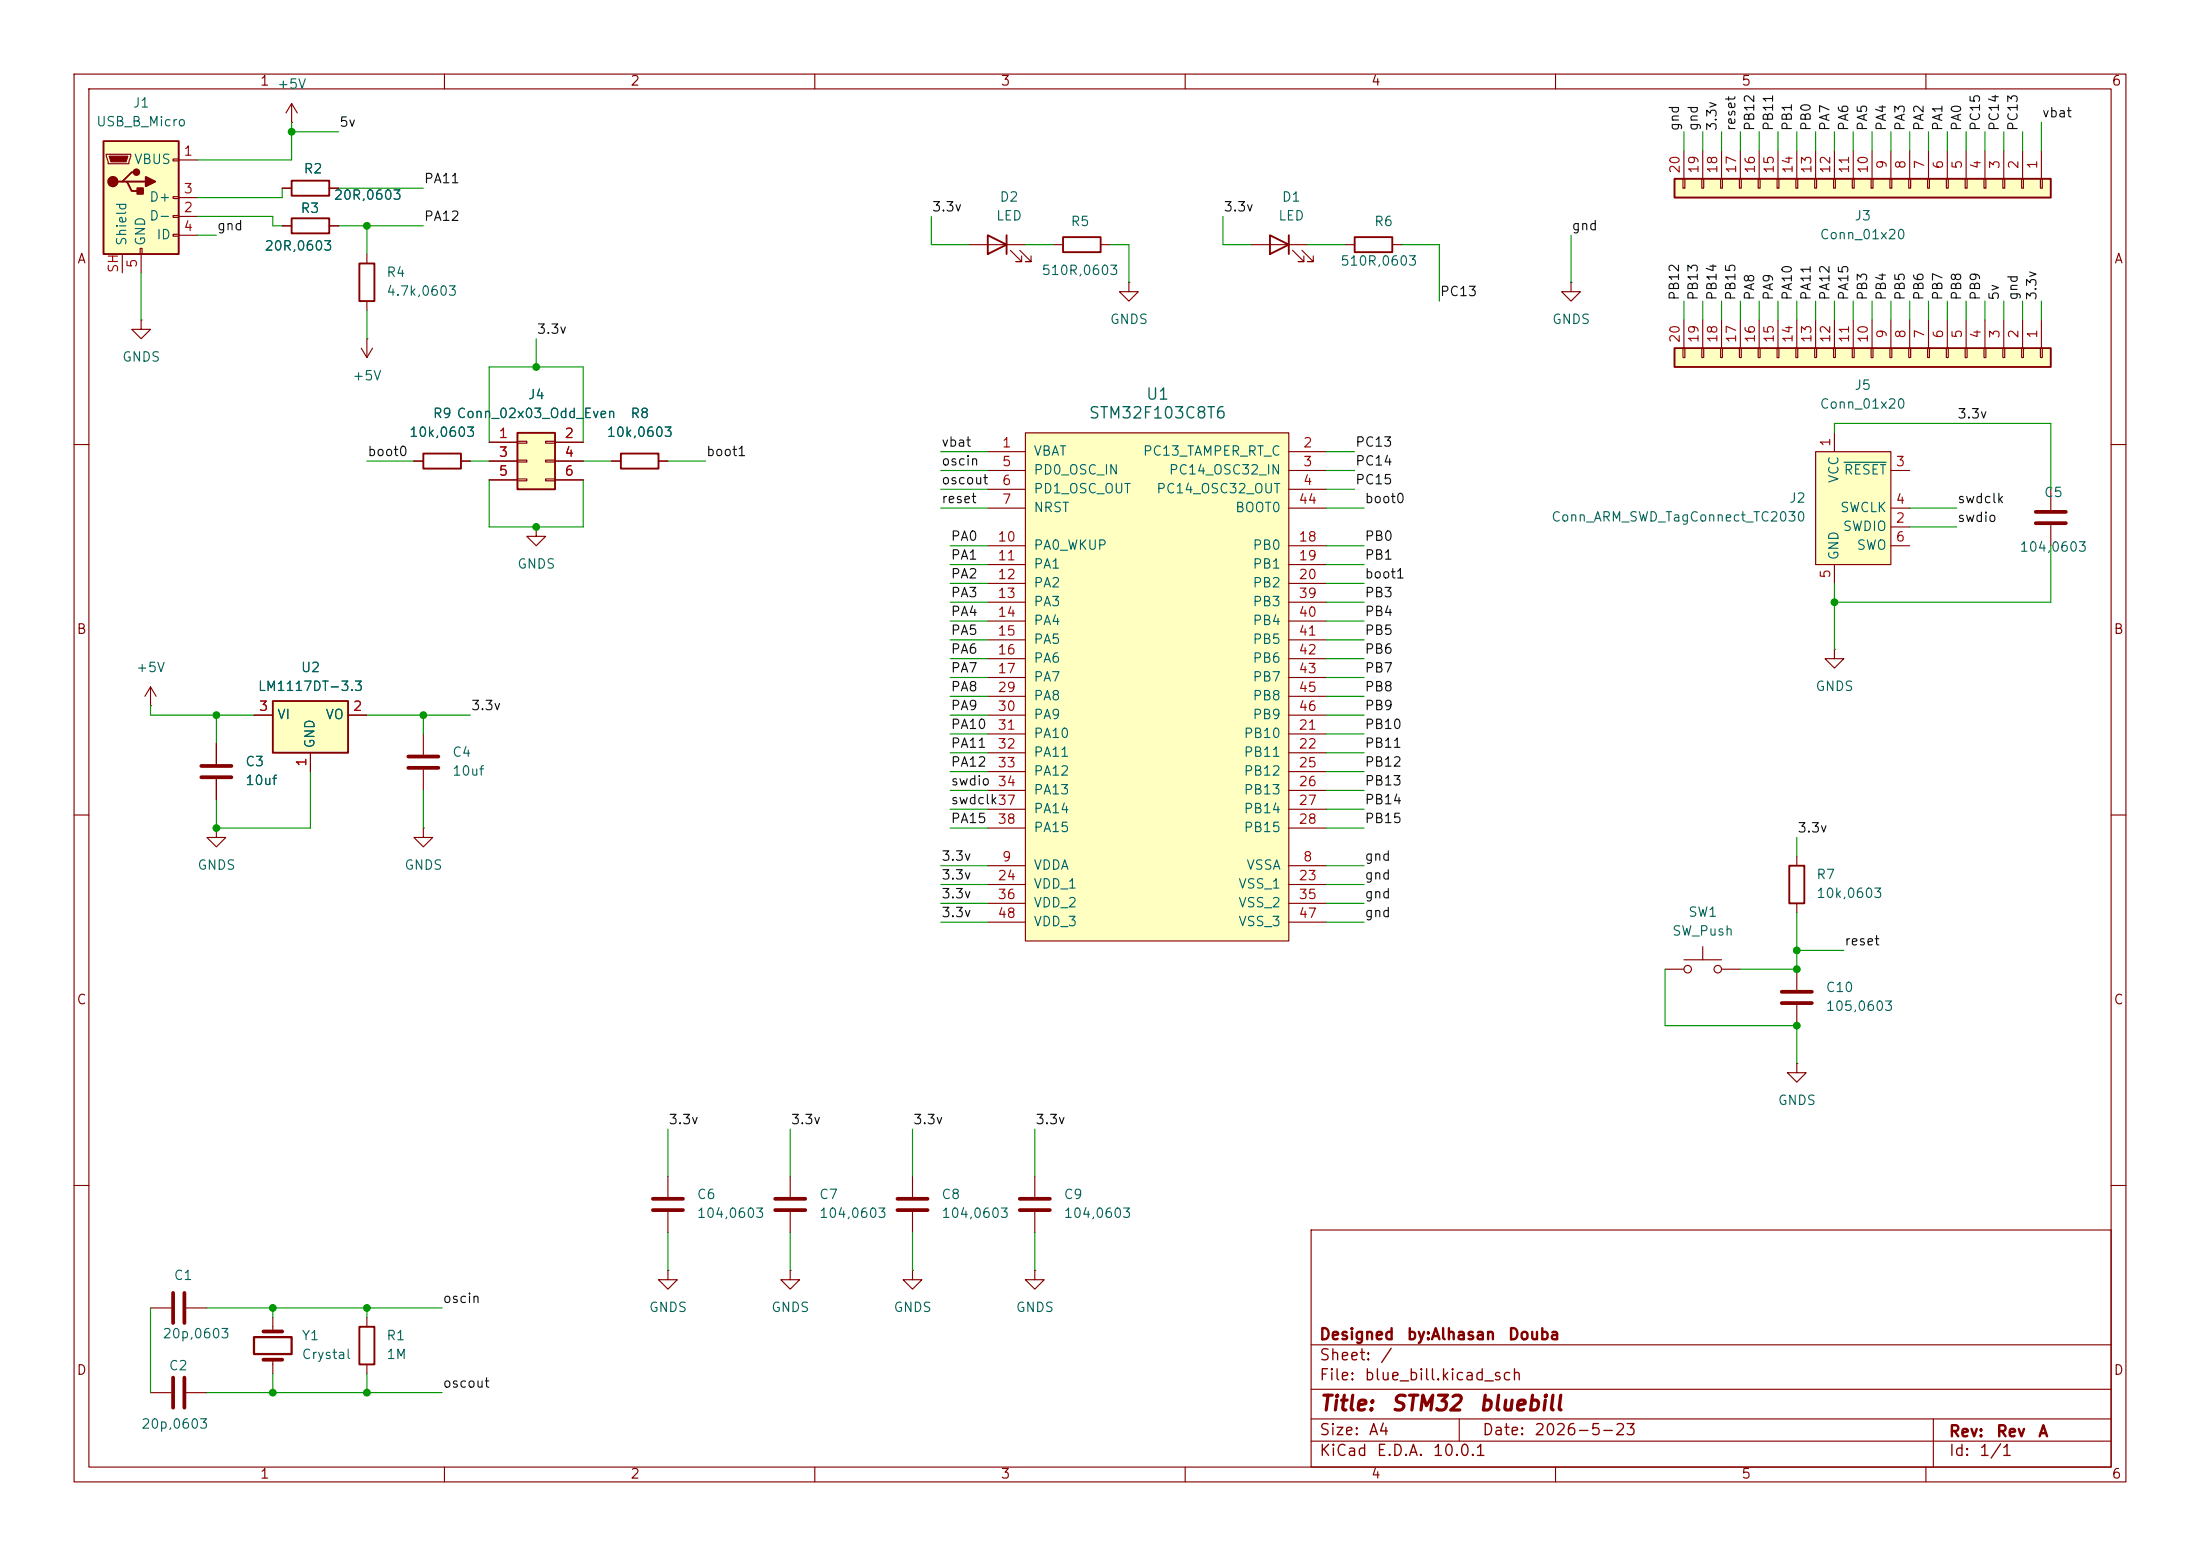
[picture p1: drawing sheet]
<svg xmlns="http://www.w3.org/2000/svg" width="297mm" height="210mm" viewBox="0 0 297 210" stroke-linecap="round" stroke-linejoin="round" font-family="sans-serif">
<g fill="none" stroke="#840000" stroke-width=".15">
<path d="M10 10h277v190h-277zM12 12h273v186h-273zM60 10v2M110 10v2M160 10v2M210 10v2M260 10v2M10 60h2M285 60h2M10 110h2M285 110h2M123.2 158.8v2.7"/>
<path d="M139.7 158.8v2.7M10 160h2M106.7 171.5v1.2h1.2l-1.2 1.3-1.3-1.3h1.3M106.7 171.5h.1M123.2 171.5v1.2h1.3l-1.3 1.3-1.3-1.3h1.3M123.2 171.5h.1M123.2 163.6v2.8M139.7 171.5v1.2h1.3l-1.3 1.3-1.3-1.3h1.3M139.7 171.5h.1M139.7 163.6v2.8M177 166h108v32h-108zM285 160h2"/>
<path d="M60 198v2M110 198v2M160 198v2M177 194.5h108M177 191.5h108M177 187.5h108M177 181.5h108M197 191.5v3M210 198v2M260 198v2M261 191.5v6.5"/>
</g>
<path d="M121.2 161.8h4M121.2 163.3h4M137.7 161.8h4M137.7 163.3h4" fill="none" stroke="#840000" stroke-width=".51"/>
<path d="M226.1 47h50.8v2.5h-50.8z" fill="#ffffc2"/>
<path d="M226.1 47h50.8v2.5h-50.8z" fill="none" stroke="#840000" stroke-width=".25"/>
<g fill="none" stroke="#840000" stroke-width=".15">
<path d="M227.2 47h.3v1.3h-.3zM227.3 43.2v3.8M229.7 47h.3v1.3h-.3zM229.9 43.2v3.8M232.3 47h.2v1.3h-.2zM232.4 43.2v3.8M234.8 47h.3v1.3h-.3zM234.9 43.2v3.8M237.4 47h.2v1.3h-.2zM237.5 43.2v3.8M239.9 47h.3v1.3h-.3zM240 43.2v3.8"/>
<path d="M242.4 47h.3v1.3h-.3zM242.6 43.2v3.8M245 47h.2v1.3h-.2zM245.1 43.2v3.8M247.5 47h.3v1.3h-.3zM247.6 43.2v3.8M250.1 47h.2v1.3h-.2zM250.2 43.2v3.8M252.6 47h.3v1.3h-.3zM252.7 43.2v3.8M255.1 47h.3v1.3h-.3zM255.3 43.2v3.8"/>
<path d="M257.7 47h.2v1.3h-.2zM257.8 43.2v3.8M260.2 47h.3v1.3h-.3zM260.3 43.2v3.8M262.8 47h.2v1.3h-.2zM262.9 43.2v3.8M265.3 47h.3v1.3h-.3zM265.4 43.2v3.8M267.8 47h.3v1.3h-.3zM268 43.2v3.8M270.4 47h.2v1.3h-.2zM270.5 43.2v3.8"/>
<path d="M272.9 47h.3v1.3h-.3zM273 43.2v3.8M275.5 47h.2v1.3h-.2zM275.6 43.2v3.8"/>
</g>
<path d="M245.1 61h10.2v15.2h-10.2z" fill="#ffffc2"/>
<g fill="none" stroke="#840000" stroke-width=".15">
<path d="M49.5 34.3v1.3M130.8 33h7.6M136.4 33.8l1.5 1.5h-.7h.7v-.8M137.7 33.8l1.5 1.5h-.8h.8v-.8M152.4 38.1v1.3h1.3l-1.3 1.2-1.3-1.2h1.3M152.4 38.1h.1M49.5 40.6v1.3M247.6 58.4v2.6M55.9 62.2h1.2M62.2 62.2h1.3M245.1 61h10.2v15.2h-10.2zM247.6 76.2v2.5"/>
<path d="M255.3 71.1h2.5M255.3 63.5h2.5M255.3 68.6h2.5M255.3 73.7h2.5M242.6 115.6v1.2M242.6 121.9v1.3M90.2 171.5v1.2h1.2l-1.2 1.3-1.3-1.3h1.3M90.2 171.5h.1"/>
</g>
<path d="M248.9 62.4h5.7" fill="none" stroke="#006464" stroke-width=".15"/>
<path d="M48.5 35.6h2v5h-2zM133.3 31.8l2.6 1.2-2.6 1.3zM135.9 31.8v2.5M57.1 61.2h5.1v2h-5.1zM241.6 116.8h2v5.1h-2z" fill="none" stroke="#840000" stroke-width=".25"/>
<path d="M14 19.1h10.1v15.2h-10.1z" fill="#ffffc2"/>
<path d="M14 19.1h10.1v15.2h-10.1zM16.5 24.5h.6l.7 1.3h1.2M17.1 24.5h2.6M18.4 23.2h-.6l-1.3 1.3h-.6M171.4 31.8l2.6 1.2-2.6 1.3zM174 31.8v2.5" fill="none" stroke="#840000" stroke-width=".25"/>
<g fill="none" stroke="#840000" stroke-width=".15">
<path d="M14.4 20.8h3.3v.3l-.3 1h-2.8zM16.5 34.3v2.5M18.9 33.5h.3v.8h-.3zM19 34.3v2.5M23.4 21.5h.7v.2h-.7zM23.4 26.5h.7v.3h-.7zM23.4 29.1h.7v.2h-.7zM23.4 31.6h.7v.3h-.7zM24.1 21.6h2.6M24.1 29.2h2.6M24.1 26.7h2.6M24.1 31.8h2.6"/>
<path d="M168.9 33h7.6M174.5 33.8l1.5 1.5h-.7h.7v-.8M175.8 33.8l1.5 1.5h-.8h.8v-.8M20.3 95.3h.1M20.3 92.7l-.7 1.3M20.3 92.7l.8 1.3M20.3 92.7v2.6M57.1 99.1v2.8M57.1 111.8v1.2h1.3l-1.3 1.3-1.2-1.3h1.2M57.1 111.8h.1M57.1 103.9v2.8M242.6 130.8v2.8"/>
<path d="M242.6 135.6v2.8M90.2 158.8v2.7M242.6 143.5v1.3h1.2l-1.2 1.3-1.3-1.3h1.3M242.6 143.5h.1M20.3 176.5h2.8M25.1 176.5h2.8M36.8 177.8v1.9M90.2 163.6v2.8M20.3 188h2.8M25.1 188h2.8M36.8 183.5v1.9"/>
</g>
<path d="M14.7 21.1h2.6l-.3 .7h-2z" fill="#840000" stroke="#840000" stroke-width=".15"/>
<g fill="#840000" stroke="#840000" stroke-width=".25">
<path d="M18.5 25.4h.8v.8h-.8z"/>
<path d="M19.7 23.9l1.3 .6-1.3 .6z"/>
<circle cx="15.2" cy="24.5" r=".63"/>
<circle cx="18.4" cy="23.2" r=".38"/>
</g>
<path d="M55.1 102.1h4.1M55.1 103.6h4.1M240.5 133.9h4.1M240.5 135.4h4.1M23.4 174.5v4.1M24.9 174.5v4.1M35.6 179.7h2.5M88.1 161.8h4.1M88.1 163.3h4.1M23.4 185.9v4.1M24.9 185.9v4.1M35.6 183.5h2.5" fill="none" stroke="#840000" stroke-width=".51"/>
<path d="M34.3 180.5h5.1v2.3h-5.1z" fill="none" stroke="#840000" stroke-width=".3"/>
<path d="M36.8 94.6h10.2v7h-10.2z" fill="#ffffc2"/>
<path d="M39.4 29.5h5v2h-5zM83.8 61.2h5.1v2h-5.1zM36.8 94.6h10.2v7h-10.2zM48.5 179.1h2v5.1h-2z" fill="none" stroke="#840000" stroke-width=".25"/>
<g fill="none" stroke="#840000" stroke-width=".15">
<path d="M38.1 30.5h1.3M44.4 30.5h1.3M82.5 62.2h1.3M88.9 62.2h1.3M276.9 66v2.8M276.9 70.9v2.8M34.3 96.5h2.5M47 96.5h2.5M247.6 87.6v1.3h1.3l-1.3 1.3-1.2-1.3h1.2M247.6 87.6h.1M29.2 111.8v1.2h1.3l-1.3 1.3-1.3-1.3h1.3M29.2 111.8h.1"/>
<path d="M29.2 100.3v2.8M29.2 105.2v2.8M41.9 101.6v2.5M106.7 158.8v2.7M49.5 177.8v1.3M106.7 163.6v2.8M49.5 184.2v1.2"/>
</g>
<path d="M274.8 69.1h4.1M274.8 70.6h4.1M27.2 103.4h4M27.2 104.9h4M104.6 161.8h4.1M104.6 163.3h4.1" fill="none" stroke="#840000" stroke-width=".51"/>
<path d="M138.4 58.4h35.6v68.6h-35.6z" fill="#ffffc2"/>
<g fill="none" stroke="#840000" stroke-width=".15">
<path d="M39.4 16.5h.1M39.4 14l-.8 1.2M39.4 14l.7 1.2M39.4 14v2.5M38.1 25.4h1.3M44.4 25.4h1.3M181.6 33h1.3M188 33h1.2M212.1 38.1v1.3h1.3l-1.3 1.2-1.3-1.2h1.3M212.1 38.1h.1M19 43.2v1.3h1.3l-1.3 1.2-1.2-1.2h1.2M19 43.2h.1"/>
<path d="M138.4 58.4h35.6v68.6h-35.6zM72.4 71.1v1.3h1.3l-1.3 1.3-1.3-1.3h1.3M72.4 71.1h.1M133.3 61h5.1M133.3 63.5h5.1M133.3 66h5.1M133.3 68.6h5.1M133.3 73.7h5.1M133.3 76.2h5.1M133.3 78.7h5.1M174 61h5.1M174 63.5h5.1"/>
<path d="M174 66h5.1M174 68.6h5.1M174 73.7h5.1M174 76.2h5.1M174 78.7h5.1M133.3 81.3h5.1M133.3 83.8h5.1M133.3 86.4h5.1M133.3 88.9h5.1M133.3 91.4h5.1M133.3 99.1h5.1M133.3 94h5.1"/>
<path d="M133.3 96.5h5.1M174 81.3h5.1M174 83.8h5.1M174 86.4h5.1M174 88.9h5.1M174 91.4h5.1M174 99.1h5.1M174 94h5.1M174 96.5h5.1M133.3 116.8h5.1M133.3 101.6h5.1M133.3 119.4h5.1"/>
<path d="M133.3 104.1h5.1M133.3 106.7h5.1M133.3 109.2h5.1M133.3 111.8h5.1M174 116.8h5.1M174 101.6h5.1M174 119.4h5.1M174 104.1h5.1M174 106.7h5.1M174 109.2h5.1M174 111.8h5.1M133.3 121.9h5.1"/>
<path d="M133.3 124.5h5.1M174 121.9h5.1M174 124.5h5.1"/>
</g>
<path d="M39.4 24.4h5v2h-5zM182.9 32h5.1v2h-5.1z" fill="none" stroke="#840000" stroke-width=".25"/>
<path d="M69.8 58.4h5.1v7.6h-5.1z" fill="#ffffc2"/>
<path d="M143.5 32h5.1v2h-5.1zM69.8 58.4h5.1v7.6h-5.1z" fill="none" stroke="#840000" stroke-width=".25"/>
<g fill="none" stroke="#840000" stroke-width=".15">
<path d="M142.2 33h1.3M148.6 33h1.3M66 59.7h3.8M69.8 59.6h1.3v.2h-1.3zM73.7 59.6h1.2v.2h-1.2zM74.9 59.7h3.8M66 62.2h3.8M66 64.8h3.8M69.8 62.1h1.3v.3h-1.3zM69.8 64.6h1.3v.3h-1.3zM73.7 62.1h1.2v.3h-1.2zM73.7 64.6h1.2v.3h-1.2z"/>
<path d="M74.9 62.2h3.8M74.9 64.8h3.8M224.8 130.8h2.5M227.3 129.5h5.1M229.9 127.8v1.7M232.4 130.8h2.5"/>
<circle cx="227.8" cy="130.8" r=".51"/>
<circle cx="231.9" cy="130.8" r=".51"/>
</g>
<path d="M226.1 24.1h50.8v2.6h-50.8z" fill="#ffffc2"/>
<path d="M226.1 24.1h50.8v2.6h-50.8z" fill="none" stroke="#840000" stroke-width=".25"/>
<g fill="none" stroke="#840000" stroke-width=".15">
<path d="M38.1 25.4h1.3M38.1 30.5h1.3M44.4 25.4h1.3M44.4 30.5h1.3M227.2 24.1h.3v1.3h-.3zM227.3 20.3v3.8M229.7 24.1h.3v1.3h-.3zM229.9 20.3v3.8M232.3 24.1h.2v1.3h-.2zM232.4 20.3v3.8M234.8 24.1h.3v1.3h-.3zM234.9 20.3v3.8"/>
<path d="M237.4 24.1h.2v1.3h-.2zM237.5 20.3v3.8M239.9 24.1h.3v1.3h-.3zM240 20.3v3.8M242.4 24.1h.3v1.3h-.3zM242.6 20.3v3.8M245 24.1h.2v1.3h-.2zM245.1 20.3v3.8M247.5 24.1h.3v1.3h-.3zM247.6 20.3v3.8M250.1 24.1h.2v1.3h-.2zM250.2 20.3v3.8"/>
<path d="M252.6 24.1h.3v1.3h-.3zM252.7 20.3v3.8M255.1 24.1h.3v1.3h-.3zM255.3 20.3v3.8M257.7 24.1h.2v1.3h-.2zM257.8 20.3v3.8M260.2 24.1h.3v1.3h-.3zM260.3 20.3v3.8M262.8 24.1h.2v1.3h-.2zM262.9 20.3v3.8M265.3 24.1h.3v1.3h-.3zM265.4 20.3v3.8"/>
<path d="M267.8 24.1h.3v1.3h-.3zM268 20.3v3.8M270.4 24.1h.2v1.3h-.2zM270.5 20.3v3.8M272.9 24.1h.3v1.3h-.3zM273 20.3v3.8M275.5 24.1h.2v1.3h-.2zM275.6 20.3v3.8M48.8 47l.7 1.3M49.5 45.7h.1M49.5 45.7v2.6M50.3 47l-.8 1.3"/>
<path d="M66 59.7h3.8M74.9 59.7h3.8M55.9 62.2h1.2M62.2 62.2h1.3M66 62.2h3.8M66 64.8h3.8M74.9 62.2h3.8M74.9 64.8h3.8M82.5 62.2h1.3M88.9 62.2h1.3M34.3 96.5h2.5M47 96.5h2.5"/>
<path d="M29.2 100.3v2.8M29.2 105.2v2.8M41.9 101.6v2.5"/>
</g>
<g fill="none" stroke="#009600" stroke-width=".15">
<path d="M39.4 16.5v5.1h-12.7M39.4 17.8h6.3M227.3 17.8v2.5M229.9 17.8v2.5M232.4 17.8v2.5M234.9 17.8v2.5M237.5 17.8v2.5M240 17.8v2.5M242.6 17.8v2.5M245.1 17.8v2.5M247.6 17.8v2.5M250.2 17.8v2.5"/>
<path d="M252.7 17.8v2.5M255.3 17.8v2.5M257.8 17.8v2.5M260.3 17.8v2.5M262.9 17.8v2.5M265.4 17.8v2.5M268 17.8v2.5M270.5 17.8v2.5M273 17.8v2.5M275.6 16.5v3.8M19 36.8v6.4M26.7 29.2h10.1v1.3h1.3"/>
<path d="M26.7 31.8h2.5M38.1 25.4v1.3h-11.4M45.7 30.5h11.4M45.7 25.4h11.4M49.5 30.5v3.8M125.7 29.2v3.8h5.1M138.4 33h3.8M149.9 33h2.5v5.1M165.1 29.2v3.8h3.8M176.5 33h5.1M189.2 33h5.1v7.6M212.1 31.8v6.3"/>
<path d="M49.5 41.9v3.8M66 59.7v-10.2h12.7v10.2M72.4 45.7v3.8M227.3 40.6v2.6M229.9 40.6v2.6M232.4 40.6v2.6M234.9 40.6v2.6M237.5 40.6v2.6M240 40.6v2.6M242.6 40.6v2.6M245.1 40.6v2.6M247.6 40.6v2.6"/>
<path d="M247.6 58.4v-1.2h29.3v8.8M250.2 40.6v2.6M252.7 40.6v2.6M255.3 40.6v2.6M257.8 40.6v2.6M260.3 40.6v2.6M262.9 40.6v2.6M265.4 40.6v2.6M268 40.6v2.6M270.5 40.6v2.6M273 40.6v2.6M275.6 40.6v2.6"/>
<path d="M49.5 62.2h6.4M63.5 62.2h2.5M66 64.8v6.3h12.7v-6.3M78.7 62.2h3.8M90.2 62.2h5M127 68.6h6.3M127 63.5h6.3M127 66h6.3M127 61h6.3M128.3 76.2h5M128.3 78.7h5M128.3 73.7h5"/>
<path d="M179.1 68.6h5M179.1 63.5h3.8M179.1 66h3.8M179.1 61h3.8M179.1 76.2h5M179.1 78.7h5M179.1 73.7h5M247.6 78.7v8.9M257.8 68.6h6.4M257.8 71.1h6.4M276.9 73.7v7.6h-29.3M20.3 95.3v1.2h14"/>
<path d="M29.2 96.5v3.8M49.5 96.5h14M57.1 96.5v2.6M128.3 99.1h5M128.3 96.5h5M128.3 81.3h5M128.3 86.4h5M128.3 83.8h5M128.3 94h5M128.3 91.4h5M128.3 88.9h5M179.1 99.1h5"/>
<path d="M179.1 96.5h5M179.1 81.3h5M179.1 86.4h5M179.1 83.8h5M179.1 94h5M179.1 91.4h5M179.1 88.9h5M41.9 104.1v7.7h-12.7v-3.8M57.1 106.7v5.1M127 116.8h6.3M127 119.4h6.3M128.3 109.2h5"/>
<path d="M128.3 111.8h5M128.3 104.1h5M128.3 101.6h5M128.3 106.7h5M179.1 116.8h5M179.1 109.2h5M179.1 111.8h5M179.1 104.1h5M179.1 119.4h5M179.1 101.6h5M179.1 106.7h5M242.6 113v2.6"/>
<path d="M127 121.9h6.3M127 124.5h6.3M179.1 121.9h5M179.1 124.5h5M224.8 130.8v7.6h17.8v5.1M242.6 123.2v7.6h-7.7M242.6 128.3h6.3M90.2 152.4v6.4M106.7 152.4v6.4M123.2 152.4v6.4M139.7 152.4v6.4M20.3 176.5v11.5"/>
<path d="M27.9 176.5h31.8M36.8 176.5v1.3M49.5 176.5v1.3M90.2 166.4v5.1M106.7 166.4v5.1M123.2 166.4v5.1M139.7 166.4v5.1M27.9 188h31.8M36.8 185.4v2.6M49.5 185.4v2.6"/>
</g>
<g fill="#009600" stroke="#009600" stroke-width=".14">
<circle cx="247.6" cy="81.3" r=".46"/>
<circle cx="242.6" cy="138.4" r=".46"/>
<circle cx="242.6" cy="128.3" r=".46"/>
<circle cx="242.6" cy="130.8" r=".46"/>
<circle cx="72.4" cy="71.1" r=".46"/>
<circle cx="57.1" cy="96.5" r=".46"/>
<circle cx="72.4" cy="49.5" r=".46"/>
<circle cx="49.5" cy="30.5" r=".46"/>
<circle cx="39.4" cy="17.8" r=".46"/>
<circle cx="49.5" cy="188" r=".46"/>
<circle cx="29.2" cy="111.8" r=".46"/>
<circle cx="36.8" cy="176.5" r=".46"/>
<circle cx="49.5" cy="176.5" r=".46"/>
<circle cx="29.2" cy="96.5" r=".46"/>
<circle cx="36.8" cy="188" r=".46"/>
</g>
<g font-size="2" fill="#840000">
<text x="178" y="190.9">Title:</text>
<text x="187.7" y="190.9">STM32</text>
<text x="199.5" y="190.9">bluebill</text>
</g>
<g font-size="1.5" fill="#006464">
<text x="146.9" y="56.9">STM32F103C8T6</text>
<text x="154.6" y="54.3">U1</text>
</g>
<g font-size="1.5" fill="#840000">
<text x="178" y="184">Sheet:</text>
<text x="178" y="181.2">Designed</text>
<text x="186.2" y="184">/</text>
<text x="189.8" y="181.2">by:Alhasan</text>
<text x="203.5" y="181.2">Douba</text>
<text x="178" y="186.7">File:</text>
<text x="184.1" y="186.7">blue_bill.kicad_sch</text>
<text x="178" y="196.9">KiCad</text>
<text x="178" y="194.1">Size:</text>
<text x="184.7" y="194.1">A4</text>
<text x="185.7" y="196.9">E.D.A.</text>
<text x="193.3" y="196.9">10.0.1</text>
<text x="200" y="194.1">Date:</text>
<text x="207" y="194.1">2026-5-23</text>
<text x="263" y="194.3">Rev:</text>
<text x="263" y="196.9">Id:</text>
<text x="267.1" y="196.9">1/1</text>
<text x="269.4" y="194.3">Rev</text>
<text x="275.1" y="194.3">A</text>
</g>
<g font-size="1.3" fill="#840000">
<text x="35" y="11.9">1</text>
<text x="85" y="11.9">2</text>
<text x="135" y="11.9">3</text>
<text x="185" y="11.9">4</text>
<text x="235" y="11.9">5</text>
<text x="285" y="11.9">6</text>
<text x="10.3" y="35.9">A</text>
<text x="285.3" y="35.9">A</text>
<text x="10.3" y="85.9">B</text>
<text x="285.3" y="85.9">B</text>
<text x="10.3" y="135.9">C</text>
<text x="285.3" y="135.9">C</text>
<text x="10.3" y="185.9">D</text>
<text x="285.3" y="185.9">D</text>
<text x="35" y="199.9">1</text>
<text x="85" y="199.9">2</text>
<text x="135" y="199.9">3</text>
<text x="185" y="199.9">4</text>
<text x="235" y="199.9">5</text>
<text x="285" y="199.9">6</text>
</g>
<g font-size="1.3" fill="#006464">
<text x="12.9" y="17.4">USB_B_Micro</text>
<text x="17.9" y="14.8">J1</text>
<text x="37.3" y="12.3">+5V</text>
<text x="18" y="22.5">VBUS</text>
<text x="40.9" y="23.7">R2</text>
<text x="20.1" y="27.5">D+</text>
<text x="40.5" y="29.1">R3</text>
<text x="45" y="27.3">20R,0603</text>
<text x="134.9" y="27.5">D2</text>
<text x="173" y="27.5">D1</text>
<text x="17.4" y="33.3" transform="rotate(-90 17.4 33.3)">Shield</text>
<text x="19.9" y="33.3" transform="rotate(-90 19.9 33.3)">GND</text>
<text x="20.1" y="30.1">D-</text>
<text x="21" y="32.6">ID</text>
<text x="35.6" y="34.1">20R,0603</text>
<text x="134.4" y="30.1">LED</text>
<text x="144.5" y="30.8">R5</text>
<text x="172.5" y="30.1">LED</text>
<text x="185.4" y="30.8">R6</text>
<text x="245.6" y="32.6">Conn_01x20</text>
<text x="250.3" y="30.1">J3</text>
<text x="52.1" y="37.7">R4</text>
<text x="52.1" y="40.2">4.7k,0603</text>
<text x="140.5" y="37.4">510R,0603</text>
<text x="180.9" y="36.2">510R,0603</text>
<text x="149.8" y="44">GNDS</text>
<text x="209.4" y="44">GNDS</text>
<text x="16.4" y="49.1">GNDS</text>
<text x="47.5" y="51.7">+5V</text>
<text x="250.3" y="52.9">J5</text>
<text x="55.1" y="59.3">10k,0603</text>
<text x="58.3" y="56.7">R9 Conn_02x03_Odd_Even</text>
<text x="71.2" y="54.2">J4</text>
<text x="81.8" y="59.3">10k,0603</text>
<text x="85" y="56.7">R8</text>
<text x="245.6" y="55.5">Conn_01x20</text>
<text x="139.4" y="61.8">VBAT</text>
<text x="139.4" y="64.4">PD0_OSC_IN</text>
<text x="154.2" y="61.8">PC13_TAMPER_RT_C</text>
<text x="157.7" y="64.4">PC14_OSC32_IN</text>
<text x="248.5" y="65.3" transform="rotate(-90 248.5 65.3)">VCC</text>
<text x="248.8" y="64.4">RESET</text>
<text x="139.4" y="66.9">PD1_OSC_OUT</text>
<text x="139.4" y="69.4">NRST</text>
<text x="156" y="66.9">PC14_OSC32_OUT</text>
<text x="166.7" y="69.4">BOOT0</text>
<text x="209.3" y="70.7">Conn_ARM_SWD_TagConnect_TC2030</text>
<text x="241.4" y="68.2">J2</text>
<text x="248.3" y="69.4">SWCLK</text>
<text x="248.7" y="72">SWDIO</text>
<text x="275.9" y="67.4">C5</text>
<text x="69.7" y="77.1">GNDS</text>
<text x="139.4" y="74.5">PA0_WKUP</text>
<text x="139.4" y="77.1">PA1</text>
<text x="169" y="74.5">PB0</text>
<text x="169" y="77.1">PB1</text>
<text x="248.5" y="75.7" transform="rotate(-90 248.5 75.7)">GND</text>
<text x="250.6" y="74.5">SWO</text>
<text x="272.6" y="74.8">104,0603</text>
<text x="139.4" y="79.6">PA2</text>
<text x="139.4" y="82.1">PA3</text>
<text x="169" y="79.6">PB2</text>
<text x="169" y="82.1">PB3</text>
<text x="139.4" y="84.7">PA4</text>
<text x="139.4" y="87.2">PA5</text>
<text x="139.4" y="89.8">PA6</text>
<text x="169" y="84.7">PB4</text>
<text x="169" y="87.2">PB5</text>
<text x="169" y="89.8">PB6</text>
<text x="18.3" y="91">+5V</text>
<text x="34.7" y="93.6">LM1117DT-3.3</text>
<text x="40.5" y="91">U2</text>
<text x="139.4" y="92.3">PA7</text>
<text x="139.4" y="94.8">PA8</text>
<text x="169" y="92.3">PB7</text>
<text x="169" y="94.8">PB8</text>
<text x="245" y="93.6">GNDS</text>
<text x="37.3" y="97.4">VI</text>
<text x="42.8" y="101.1" transform="rotate(-90 42.8 101.1)">GND</text>
<text x="43.9" y="97.4">VO</text>
<text x="139.4" y="97.4">PA9</text>
<text x="139.4" y="99.9">PA10</text>
<text x="167.8" y="99.9">PB10</text>
<text x="169" y="97.4">PB9</text>
<text x="33" y="103.7">C3</text>
<text x="33" y="106.3">10uf</text>
<text x="61" y="102.5">C4</text>
<text x="61" y="105">10uf</text>
<text x="139.4" y="102.5">PA11</text>
<text x="139.4" y="105">PA12</text>
<text x="139.4" y="107.5">PA13</text>
<text x="167.8" y="102.5">PB11</text>
<text x="167.8" y="105">PB12</text>
<text x="167.8" y="107.5">PB13</text>
<text x="139.4" y="110.1">PA14</text>
<text x="139.4" y="112.6">PA15</text>
<text x="167.8" y="110.1">PB14</text>
<text x="167.8" y="112.6">PB15</text>
<text x="26.6" y="117.7">GNDS</text>
<text x="54.5" y="117.7">GNDS</text>
<text x="139.4" y="117.7">VDDA</text>
<text x="168.2" y="117.7">VSSA</text>
<text x="245.1" y="119">R7</text>
<text x="139.4" y="120.2">VDD_1</text>
<text x="139.4" y="122.8">VDD_2</text>
<text x="139.4" y="125.3">VDD_3</text>
<text x="167.1" y="120.2">VSS_1</text>
<text x="167.1" y="122.8">VSS_2</text>
<text x="167.1" y="125.3">VSS_3</text>
<text x="227.8" y="124.1">SW1</text>
<text x="245.1" y="121.5">10k,0603</text>
<text x="225.7" y="126.6">SW_Push</text>
<text x="246.4" y="136.8">105,0603</text>
<text x="246.4" y="134.2">C10</text>
<text x="239.9" y="149.5">GNDS</text>
<text x="94" y="162.2">C6</text>
<text x="94" y="164.7">104,0603</text>
<text x="110.5" y="162.2">C7</text>
<text x="110.5" y="164.7">104,0603</text>
<text x="127" y="162.2">C8</text>
<text x="127" y="164.7">104,0603</text>
<text x="143.5" y="162.2">C9</text>
<text x="143.5" y="164.7">104,0603</text>
<text x="23.4" y="173.1">C1</text>
<text x="87.5" y="177.4">GNDS</text>
<text x="104" y="177.4">GNDS</text>
<text x="120.5" y="177.4">GNDS</text>
<text x="137.1" y="177.4">GNDS</text>
<text x="21.9" y="180.9">20p,0603</text>
<text x="22.7" y="185.3">C2</text>
<text x="40.6" y="181.2">Y1</text>
<text x="40.6" y="183.7">Crystal</text>
<text x="52.1" y="181.2">R1</text>
<text x="52.1" y="183.7">1M</text>
<text x="19" y="193.1">20p,0603</text>
</g>
<g font-size="1.3" fill="#0f0f0f">
<text x="45.7" y="17.4">5v</text>
<text x="227" y="17.8" transform="rotate(-90 227 17.8)">gnd</text>
<text x="229.5" y="17.8" transform="rotate(-90 229.5 17.8)">gnd</text>
<text x="232.1" y="17.8" transform="rotate(-90 232.1 17.8)">3.3v</text>
<text x="234.6" y="17.8" transform="rotate(-90 234.6 17.8)">reset</text>
<text x="237.1" y="17.8" transform="rotate(-90 237.1 17.8)">PB12</text>
<text x="239.7" y="17.8" transform="rotate(-90 239.7 17.8)">PB11</text>
<text x="242.2" y="17.8" transform="rotate(-90 242.2 17.8)">PB1</text>
<text x="244.8" y="17.8" transform="rotate(-90 244.8 17.8)">PB0</text>
<text x="247.3" y="17.8" transform="rotate(-90 247.3 17.8)">PA7</text>
<text x="249.8" y="17.8" transform="rotate(-90 249.8 17.8)">PA6</text>
<text x="252.4" y="17.8" transform="rotate(-90 252.4 17.8)">PA5</text>
<text x="254.9" y="17.8" transform="rotate(-90 254.9 17.8)">PA4</text>
<text x="257.5" y="17.8" transform="rotate(-90 257.5 17.8)">PA3</text>
<text x="260" y="17.8" transform="rotate(-90 260 17.8)">PA2</text>
<text x="262.5" y="17.8" transform="rotate(-90 262.5 17.8)">PA1</text>
<text x="265.1" y="17.8" transform="rotate(-90 265.1 17.8)">PA0</text>
<text x="267.6" y="17.8" transform="rotate(-90 267.6 17.8)">PC15</text>
<text x="270.2" y="17.8" transform="rotate(-90 270.2 17.8)">PC14</text>
<text x="272.7" y="17.8" transform="rotate(-90 272.7 17.8)">PC13</text>
<text x="275.6" y="16.2">vbat</text>
<text x="57.1" y="25.1">PA11</text>
<text x="125.7" y="28.9">3.3v</text>
<text x="165.1" y="28.9">3.3v</text>
<text x="29.2" y="31.4">gnd</text>
<text x="57.1" y="30.1">PA12</text>
<text x="212.1" y="31.4">gnd</text>
<text x="194.3" y="40.3">PC13</text>
<text x="227" y="40.6" transform="rotate(-90 227 40.6)">PB12</text>
<text x="229.5" y="40.6" transform="rotate(-90 229.5 40.6)">PB13</text>
<text x="232.1" y="40.6" transform="rotate(-90 232.1 40.6)">PB14</text>
<text x="234.6" y="40.6" transform="rotate(-90 234.6 40.6)">PB15</text>
<text x="237.1" y="40.6" transform="rotate(-90 237.1 40.6)">PA8</text>
<text x="239.7" y="40.6" transform="rotate(-90 239.7 40.6)">PA9</text>
<text x="242.2" y="40.6" transform="rotate(-90 242.2 40.6)">PA10</text>
<text x="244.8" y="40.6" transform="rotate(-90 244.8 40.6)">PA11</text>
<text x="247.3" y="40.6" transform="rotate(-90 247.3 40.6)">PA12</text>
<text x="249.8" y="40.6" transform="rotate(-90 249.8 40.6)">PA15</text>
<text x="252.4" y="40.6" transform="rotate(-90 252.4 40.6)">PB3</text>
<text x="254.9" y="40.6" transform="rotate(-90 254.9 40.6)">PB4</text>
<text x="257.5" y="40.6" transform="rotate(-90 257.5 40.6)">PB5</text>
<text x="260" y="40.6" transform="rotate(-90 260 40.6)">PB6</text>
<text x="262.5" y="40.6" transform="rotate(-90 262.5 40.6)">PB7</text>
<text x="265.1" y="40.6" transform="rotate(-90 265.1 40.6)">PB8</text>
<text x="267.6" y="40.6" transform="rotate(-90 267.6 40.6)">PB9</text>
<text x="270.2" y="40.6" transform="rotate(-90 270.2 40.6)">5v</text>
<text x="272.7" y="40.6" transform="rotate(-90 272.7 40.6)">gnd</text>
<text x="275.2" y="40.6" transform="rotate(-90 275.2 40.6)">3.3v</text>
<text x="72.4" y="45.4">3.3v</text>
<text x="264.2" y="56.8">3.3v</text>
<text x="49.5" y="61.9">boot0</text>
<text x="95.2" y="61.9">boot1</text>
<text x="127" y="65.7">oscout</text>
<text x="127" y="63.2">oscin</text>
<text x="127" y="60.6">vbat</text>
<text x="182.9" y="65.7">PC15</text>
<text x="182.9" y="60.6">PC13</text>
<text x="182.9" y="63.2">PC14</text>
<text x="127" y="68.2">reset</text>
<text x="184.1" y="68.2">boot0</text>
<text x="264.2" y="68.2">swdclk</text>
<text x="264.2" y="70.8">swdio</text>
<text x="128.3" y="73.3">PA0</text>
<text x="128.3" y="75.9">PA1</text>
<text x="184.1" y="75.9">PB1</text>
<text x="184.1" y="73.3">PB0</text>
<text x="128.3" y="80.9">PA3</text>
<text x="128.3" y="78.4">PA2</text>
<text x="128.3" y="83.5">PA4</text>
<text x="184.1" y="78.4">boot1</text>
<text x="184.1" y="80.9">PB3</text>
<text x="184.1" y="83.5">PB4</text>
<text x="128.3" y="86">PA5</text>
<text x="128.3" y="88.6">PA6</text>
<text x="184.1" y="88.6">PB6</text>
<text x="184.1" y="86">PB5</text>
<text x="128.3" y="93.6">PA8</text>
<text x="128.3" y="91.1">PA7</text>
<text x="184.1" y="93.6">PB8</text>
<text x="184.1" y="91.1">PB7</text>
<text x="63.5" y="96.2">3.3v</text>
<text x="128.3" y="96.2">PA9</text>
<text x="128.3" y="101.3">PA11</text>
<text x="128.3" y="98.7">PA10</text>
<text x="184.1" y="96.2">PB9</text>
<text x="184.1" y="98.7">PB10</text>
<text x="184.1" y="101.3">PB11</text>
<text x="128.3" y="103.8">PA12</text>
<text x="128.3" y="106.3">swdio 34</text>
<text x="184.1" y="106.3">PB13</text>
<text x="184.1" y="103.8">PB12</text>
<text x="128.3" y="108.9">swdclk37</text>
<text x="128.3" y="111.4">PA15</text>
<text x="184.1" y="108.9">PB14</text>
<text x="184.1" y="111.4">PB15</text>
<text x="242.6" y="112.7">3.3v</text>
<text x="127" y="116.5">3.3v</text>
<text x="127" y="119">3.3v</text>
<text x="184.1" y="119">gnd</text>
<text x="184.1" y="116.5">gnd</text>
<text x="127" y="124.1">3.3v</text>
<text x="127" y="121.6">3.3v</text>
<text x="184.1" y="121.6">gnd</text>
<text x="184.1" y="124.1">gnd</text>
<text x="248.9" y="127.9">reset</text>
<text x="90.2" y="152.1">3.3v</text>
<text x="106.7" y="152.1">3.3v</text>
<text x="123.2" y="152.1">3.3v</text>
<text x="139.7" y="152.1">3.3v</text>
<text x="59.7" y="176.2">oscin</text>
<text x="59.7" y="187.6">oscout</text>
</g>
<g font-size="1.3" fill="#a90000">
<text x="24.7" y="21.3">1</text>
<text x="227.1" y="23.5" transform="rotate(-90 227.1 23.5)">20</text>
<text x="229.6" y="23.5" transform="rotate(-90 229.6 23.5)">19</text>
<text x="232.2" y="23.5" transform="rotate(-90 232.2 23.5)">18</text>
<text x="234.7" y="23.5" transform="rotate(-90 234.7 23.5)">17</text>
<text x="237.2" y="23.5" transform="rotate(-90 237.2 23.5)">16</text>
<text x="239.8" y="23.5" transform="rotate(-90 239.8 23.5)">15</text>
<text x="242.3" y="23.5" transform="rotate(-90 242.3 23.5)">14</text>
<text x="244.9" y="23.5" transform="rotate(-90 244.9 23.5)">13</text>
<text x="247.4" y="23.5" transform="rotate(-90 247.4 23.5)">12</text>
<text x="249.9" y="23.5" transform="rotate(-90 249.9 23.5)">11</text>
<text x="252.5" y="23.5" transform="rotate(-90 252.5 23.5)">10</text>
<text x="255" y="22.9" transform="rotate(-90 255 22.9)">9</text>
<text x="257.6" y="22.9" transform="rotate(-90 257.6 22.9)">8</text>
<text x="260.1" y="22.9" transform="rotate(-90 260.1 22.9)">7</text>
<text x="262.6" y="22.9" transform="rotate(-90 262.6 22.9)">6</text>
<text x="265.2" y="22.9" transform="rotate(-90 265.2 22.9)">5</text>
<text x="267.7" y="22.9" transform="rotate(-90 267.7 22.9)">4</text>
<text x="270.3" y="22.9" transform="rotate(-90 270.3 22.9)">3</text>
<text x="272.8" y="22.9" transform="rotate(-90 272.8 22.9)">2</text>
<text x="275.3" y="22.9" transform="rotate(-90 275.3 22.9)">1</text>
<text x="24.7" y="29">2</text>
<text x="24.7" y="26.4">3</text>
<text x="24.7" y="31.5">4</text>
<text x="16.3" y="36.9" transform="rotate(-90 16.3 36.9)">SH</text>
<text x="18.8" y="36.3" transform="rotate(-90 18.8 36.3)">5</text>
<text x="227.1" y="46.4" transform="rotate(-90 227.1 46.4)">20</text>
<text x="229.6" y="46.4" transform="rotate(-90 229.6 46.4)">19</text>
<text x="232.2" y="46.4" transform="rotate(-90 232.2 46.4)">18</text>
<text x="234.7" y="46.4" transform="rotate(-90 234.7 46.4)">17</text>
<text x="237.2" y="46.4" transform="rotate(-90 237.2 46.4)">16</text>
<text x="239.8" y="46.4" transform="rotate(-90 239.8 46.4)">15</text>
<text x="242.3" y="46.4" transform="rotate(-90 242.3 46.4)">14</text>
<text x="244.9" y="46.4" transform="rotate(-90 244.9 46.4)">13</text>
<text x="247.4" y="46.4" transform="rotate(-90 247.4 46.4)">12</text>
<text x="249.9" y="46.4" transform="rotate(-90 249.9 46.4)">11</text>
<text x="252.5" y="46.4" transform="rotate(-90 252.5 46.4)">10</text>
<text x="255" y="45.8" transform="rotate(-90 255 45.8)">9</text>
<text x="257.6" y="45.8" transform="rotate(-90 257.6 45.8)">8</text>
<text x="260.1" y="45.8" transform="rotate(-90 260.1 45.8)">7</text>
<text x="262.6" y="45.8" transform="rotate(-90 262.6 45.8)">6</text>
<text x="265.2" y="45.8" transform="rotate(-90 265.2 45.8)">5</text>
<text x="267.7" y="45.8" transform="rotate(-90 267.7 45.8)">4</text>
<text x="270.3" y="45.8" transform="rotate(-90 270.3 45.8)">3</text>
<text x="272.8" y="45.8" transform="rotate(-90 272.8 45.8)">2</text>
<text x="275.3" y="45.8" transform="rotate(-90 275.3 45.8)">1</text>
<text x="67.2" y="59.4">1</text>
<text x="76.1" y="59.4">2</text>
<text x="67.2" y="62">3</text>
<text x="67.2" y="64.5">5</text>
<text x="76.1" y="62">4</text>
<text x="76.1" y="64.5">6</text>
<text x="135.2" y="60.7">1</text>
<text x="135.2" y="63.2">5</text>
<text x="135.2" y="65.8">6</text>
<text x="175.8" y="60.7">2</text>
<text x="175.8" y="63.2">3</text>
<text x="175.8" y="65.8">4</text>
<text x="247.4" y="60.4" transform="rotate(-90 247.4 60.4)">1</text>
<text x="255.8" y="63.2">3</text>
<text x="135.2" y="68.3">7</text>
<text x="175.2" y="68.3">44</text>
<text x="255.8" y="70.9">2</text>
<text x="255.8" y="68.3">4</text>
<text x="134.6" y="73.4">10</text>
<text x="134.6" y="75.9">11</text>
<text x="175.2" y="73.4">18</text>
<text x="175.2" y="75.9">19</text>
<text x="255.8" y="73.4">6</text>
<text x="134.6" y="78.5">12</text>
<text x="134.6" y="81">13</text>
<text x="134.6" y="83.6">14</text>
<text x="175.2" y="78.5">20</text>
<text x="175.2" y="81">39</text>
<text x="175.2" y="83.6">40</text>
<text x="247.4" y="78.2" transform="rotate(-90 247.4 78.2)">5</text>
<text x="134.6" y="86.1">15</text>
<text x="134.6" y="88.6">16</text>
<text x="175.2" y="86.1">41</text>
<text x="175.2" y="88.6">42</text>
<text x="134.6" y="91.2">17</text>
<text x="134.6" y="93.7">29</text>
<text x="175.2" y="91.2">43</text>
<text x="175.2" y="93.7">45</text>
<text x="34.9" y="96.3">3</text>
<text x="47.6" y="96.3">2</text>
<text x="134.6" y="96.3">30</text>
<text x="134.6" y="98.8">31</text>
<text x="134.6" y="101.3">32</text>
<text x="175.2" y="98.8">21</text>
<text x="175.2" y="101.3">22</text>
<text x="175.2" y="96.3">46</text>
<text x="41.7" y="103.6" transform="rotate(-90 41.7 103.6)">1</text>
<text x="134.6" y="103.9">33</text>
<text x="175.2" y="103.9">25</text>
<text x="175.2" y="106.4">26</text>
<text x="134.6" y="111.5">38</text>
<text x="175.2" y="109">27</text>
<text x="175.2" y="111.5">28</text>
<text x="134.6" y="119.1">24</text>
<text x="135.2" y="116.6">9</text>
<text x="175.2" y="119.1">23</text>
<text x="175.8" y="116.6">8</text>
<text x="134.6" y="121.7">36</text>
<text x="134.6" y="124.2">48</text>
<text x="175.2" y="121.7">35</text>
<text x="175.2" y="124.2">47</text>
</g>
</svg>
